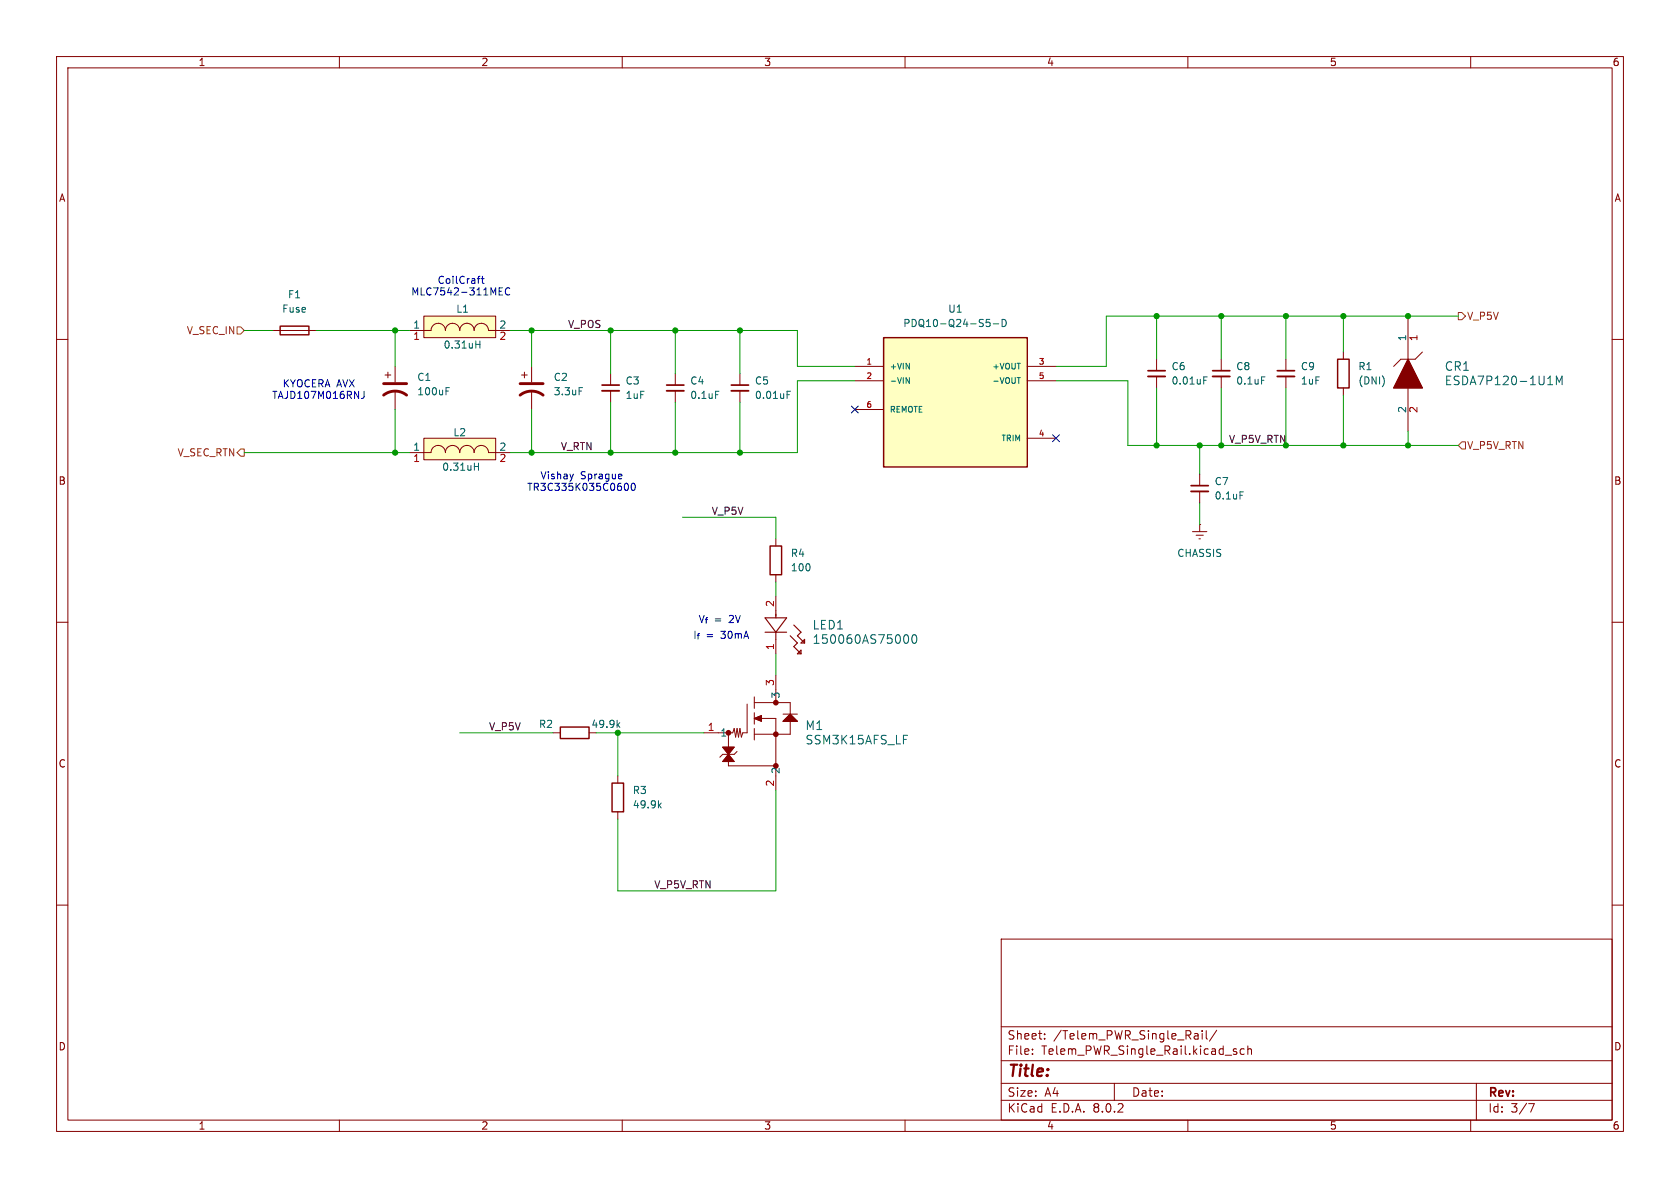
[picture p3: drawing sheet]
<svg xmlns="http://www.w3.org/2000/svg" width="297mm" height="210mm" viewBox="0 0 297 210" stroke-linecap="round" stroke-linejoin="round" font-family="sans-serif">
<g fill="none" stroke="#840000" stroke-width=".18">
<path d="M10 10h277v190h-277zM12 12h273v186h-273zM60 10v2M110 10v2M160 10v2M210 10v2M260 10v2M10 60h2M285 60h2M92.2 66.3h1M92.7 65.8v1M94 64.8v2.8"/>
<path d="M94 69.1v3.3M119.4 66v2.1M119.4 69.1v2M130.8 66v2.1M130.8 69.1v2M204.5 63.5v2M204.5 66.5v2.1M227.3 63.5v2M227.3 66.5v2.1M10 110h2M137.2 105.4v2.6M137.2 113v2.6"/>
<path d="M137.2 119.4v4.8M285 110h2M109.2 137.2v1.2M127.8 132.1h2l-2 2.5h2zM128.8 134.6v.8h8.4M128.8 129.5v2.6M130.3 132.8l-.5 .6h-2l-.5 .5M132.1 124.5v5h-.8l-.2 .8-.3-1.5-.2 1.5-.3-1.5-.3 1.5-.2-1.5-.3 .7h-5M133.3 123.2v2M133.3 126v2M133.3 128.8v2M133.3 127l1.3-.5v1z"/>
<path d="M133.3 124.2h6.4v2M134.6 127h2.6v12.7M138.4 127.5l1.3-1.3 1.3 1.3zM138.4 126.2h2.6M139.7 127.5v2.3h-6.4M10 160h2M109.2 143.5v1.3M285 160h2M177 166h108v32h-108zM60 198v2M110 198v2M160 198v2"/>
<path d="M177 194.5h108M177 191.5h108M177 187.5h108M177 181.5h108M182.5 186.3v.1M182.5 185.5v.1M184.7 183.6v.1M184.7 182.8v.1M197 191.5v3M210 198v2M211.6 182.7l.2 .2v.8M211.8 183.6l-.1 .1"/>
<path d="M211.8 183.1h-.1M212.5 182.2v.1M212.5 182.7v1M213.2 182.2v1.3l.3 .2M215.1 182.1l-1.3 2M218.1 185.8l.5 .2 .1 .2-.2 .2-.5-.1M218.1 185.5h.5M220 185.5l-.5-.1-.3 .3v.4l.2 .2h.6M220.6 185.5l.2-.1 .4 .1v.9M220.6 184.9v1.5M260 198v2M261 191.5v6.5"/>
<path d="M270.2 195.1h1l-.6 1.5"/>
</g>
<path d="M117.9 69.1h3M129.3 69.1h3M202.9 66.5h3.1M225.8 66.5h3.1" fill="none" stroke="#840000" stroke-width=".33"/>
<path d="M117.9 68.1h3M129.3 68.1h3M202.9 65.5h3.1M225.8 65.5h3.1" fill="none" stroke="#840000" stroke-width=".3"/>
<path d="M102.4 68.5h.6M126.5 69.2h.6M139.1 69.8h.5M139.1 69.2h.7M212.8 67.2h.4M212.8 66.6h.6M160 112.3l.1-.1a.83 .83 0 0 1 .6 .6 .83 .83 0 0 1-.3 .9h-.4M161.4 112.3l.2-.1a.83 .83 0 0 1 .6 .6 .83 .83 0 0 1-.3 .9h-.2a.82 .82 0 0 1-.3-1.4zM159.7 130h.7M116.5 142.3l.4 .5M116.9 142l-.5 .5" fill="none" stroke="#006464" stroke-width=".18"/>
<path d="M108.2 138.4h2v5.1h-2z" fill="none" stroke="#840000" stroke-width=".25"/>
<g fill="none" stroke="#840000" stroke-width=".51">
<path d="M91.9 69.9a3.3 3.3 0 0 1 4.1 0M91.9 67.8h4.1"/>
<circle cx="128.8" cy="129.5" r=".25"/>
<circle cx="137.2" cy="129.8" r=".25"/>
<circle cx="137.2" cy="135.4" r=".25"/>
<circle cx="137.2" cy="124.2" r=".25"/>
</g>
<g fill="#840000" stroke="#840000" stroke-width=".18">
<path d="M133.3 127l1.3-.5v1z"/>
<path d="M138.4 127.5l1.3-1.3 1.3 1.3z"/>
<path d="M127.8 132.1h2l-1 1.3 1 1.2h-2l1-1.2z"/>
</g>
<path d="M135.3 109.2h3.8l-1.9 2.6zM135.3 111.8h3.8M137.2 108v1.2M137.2 111.8v1.2M139.7 112.4l1.3 1.3-.7 .6 1.3 1.3M140.3 110.5l1.3 1.3-.6 .6 1.2 1.3M141 115.6l.6-.7v.7zM141.6 113.7l.6-.7v.7z" fill="none" stroke="#840000" stroke-width=".2"/>
<path d="M74.9 55.9h12.7v3.8h-12.7z" fill="#ffffc2"/>
<g fill="none" stroke="#840000" stroke-width=".18">
<path d="M72.4 58.4h3.8a1.27 1.27 0 0 1 1.3-1.2 1.27 1.27 0 0 1 1.2 1.2 1.27 1.27 0 0 1 1.3-1.2 1.27 1.27 0 0 1 1.3 1.2 1.27 1.27 0 0 1 1.2-1.2 1.27 1.27 0 0 1 1.3 1.2 1.27 1.27 0 0 1 1.3-1.2 1.27 1.27 0 0 1 1.3 1.2h3.8M74.9 55.9h12.7v3.8h-12.7zM248.9 55.9v7.6M68.1 66.3h1M68.6 65.8v1M69.8 64.8v2.8M69.8 69.1v3.3M107.9 66v2.1M107.9 69.1v2M215.9 63.5v2M215.9 66.5v2.1M237.5 62.2v1.3"/>
<path d="M237.5 68.6v1.3M248.9 63.5l2.6 5.1h-5.1zM248.9 68.6v7.6M251.5 62.2l-1.3 1.3h-2.6l-1.2 1.3M137.2 95.3v1.2M210.8 94h2.6M211.5 94.6h1.2M212 95.3h.2M212.1 92.7h.1M212.1 83.8v2.1M212.1 86.9v2M212.1 92.7v1.3"/>
<path d="M137.2 101.6v1.3"/>
</g>
<path d="M78.9 69.1h.4M78.9 68.5h.6M84.1 60.9h.7M84.8 60.3v1.2M223 66.6h.6M273.6 68h.9M275.1 68v-1.5l.6 1.1 .5-1.1v1.5M219.2 86.9h.6" fill="none" stroke="#006464" stroke-width=".18"/>
<path d="M106.4 69.1h3.1M214.4 66.5h3M210.6 86.9h3" fill="none" stroke="#840000" stroke-width=".33"/>
<path d="M106.4 68.1h3.1M214.4 65.5h3M210.6 85.9h3" fill="none" stroke="#840000" stroke-width=".3"/>
<path d="M236.5 63.5h2v5.1h-2zM136.1 96.5h2.1v5.1h-2.1z" fill="none" stroke="#840000" stroke-width=".25"/>
<path d="M248.9 63.5l2.6 5.1h-5.1z" fill="#840000" stroke="#840000" stroke-width=".18"/>
<path d="M67.8 69.9a3.3 3.3 0 0 1 4.1 0M67.8 67.8h4.1" fill="none" stroke="#840000" stroke-width=".51"/>
<path d="M156.2 59.7h25.4v22.9h-25.4z" fill="#ffffc2"/>
<path d="M49.5 57.7h5.1v1.5h-5.1zM156.2 59.7h25.4v22.9h-25.4z" fill="none" stroke="#840000" stroke-width=".25"/>
<path d="M48.3 58.4h7.6M151.1 64.8h5.1M151.1 67.3h5.1M151.1 72.4h5.1M181.6 64.8h5.1M181.6 67.3h5.1M181.6 77.5h5.1" fill="none" stroke="#840000" stroke-width=".18"/>
<path d="M174.4 56.5h.6M174.4 57l.4-.1 .2 .3-.1 .5h-.5M175.6 57.2h1M177.2 56.5a.64 .64 0 0 1 .7 .6 .64 .64 0 0 1-.7 .6zM160.2 66.8l.6 1v-1M179.8 66.8h.6" fill="none" stroke="#006464" stroke-width=".18"/>
<path d="M74.9 77.5h12.7v3.8h-12.7z" fill="#ffffc2"/>
<path d="M74.9 77.5h12.7v3.8h-12.7zM72.4 80h3.8a1.27 1.27 0 0 1 1.3-1.3 1.27 1.27 0 0 1 1.2 1.3 1.27 1.27 0 0 1 1.3-1.3 1.27 1.27 0 0 1 1.3 1.3 1.27 1.27 0 0 1 1.2-1.3 1.27 1.27 0 0 1 1.3 1.3 1.27 1.27 0 0 1 1.3-1.3 1.27 1.27 0 0 1 1.3 1.3h3.8M97.8 129.5h1.3M104.1 129.5h1.3" fill="none" stroke="#840000" stroke-width=".18"/>
<path d="M83.9 82.5h.7M84.6 81.9v1.2M109.2 128.1l.4 .5M109.6 127.7l-.5 .5" fill="none" stroke="#006464" stroke-width=".18"/>
<path d="M99.1 128.5h5v2.1h-5z" fill="none" stroke="#840000" stroke-width=".25"/>
<path d="M41.9 57.8h.6l.7 .6-.7 .7h-.6zM257.8 55.2h.6l.7 .7-.7 .6h-.6zM257.8 78.7l.6-.6h.7v1.3h-.7zM41.9 80l.6-.6h.7v1.2h-.7z" fill="none" stroke="#725600" stroke-width=".18"/>
<g fill="none" stroke="#0000c2" stroke-width=".18">
<path d="M84.4 49.3h.5M84.9 48.8l-.3 .1M85.1 49.3h.5M85.3 48.8v1.1l.3 .2M88.2 51.5h.5M88.2 52.2h.7M88.2 50.9h.7M90.1 51a.6 .6 0 0 0-.8 .4 .6 .6 0 0 0 .6 .8l.2-.2M64.4 69.2v.9a.41 .41 0 0 1-.5 .3M109.8 83.8l.1 .3-.6 .1M109.9 84.6l-.1 .1M110.6 85.5l.1-.1a.68 .68 0 0 1 .4 .7 .68 .68 0 0 1-.4 .6l-.1-.1"/>
<path d="M111.7 85.5l.2-.1a.68 .68 0 0 1 .4 .7 .68 .68 0 0 1-.4 .6l-.2-.1-.1-.4z"/>
</g>
<g fill="none" stroke="#009600" stroke-width=".18">
<path d="M43.2 58.4h5.1M55.9 58.4h16.5M69.8 58.4v6.4M90.2 58.4h50.8v6.4h10.1M94 58.4v6.4M107.9 58.4v7.6M119.4 58.4v7.6M130.8 58.4v7.6M204.5 55.9v7.6M215.9 55.9v7.6M227.3 55.9v7.6M237.5 55.9v6.3"/>
<path d="M257.8 55.9h-62.2v8.9h-8.9M69.8 72.4v7.6M94 72.4v7.6M107.9 71.1v8.9M119.4 71.1v8.9M130.8 71.1v8.9M151.1 67.3h-10.1v12.7h-50.8M186.7 67.3h12.7v11.4h58.4M204.5 68.6v10.1M212.1 78.7v5.1M215.9 68.6v10.1M227.3 68.6v10.1"/>
<path d="M237.5 69.9v8.8M248.9 76.2v2.5M43.2 80h29.2M120.6 91.4h16.6v3.9M212.1 88.9v3.8M137.2 102.9v2.5M137.2 115.6v3.8M81.3 129.5h16.5M105.4 129.5h19.1M109.2 129.5v7.7M137.2 139.7v17.8h-28v-12.7"/>
</g>
<path d="M150.5 71.8l1.2 1.2M151.7 71.8l-1.2 1.2M186.1 76.9l1.2 1.2M187.3 76.9l-1.2 1.2" fill="none" stroke="#000084" stroke-width=".18"/>
<g fill="#009600" stroke="#009600" stroke-width=".18">
<circle cx="204.5" cy="55.9" r=".46"/>
<circle cx="215.9" cy="55.9" r=".46"/>
<circle cx="204.5" cy="78.7" r=".46"/>
<circle cx="215.9" cy="78.7" r=".46"/>
<circle cx="212.1" cy="78.7" r=".46"/>
<circle cx="94" cy="80" r=".46"/>
<circle cx="119.4" cy="58.4" r=".46"/>
<circle cx="107.9" cy="58.4" r=".46"/>
<circle cx="69.8" cy="58.4" r=".46"/>
<circle cx="94" cy="58.4" r=".46"/>
<circle cx="130.8" cy="58.4" r=".46"/>
<circle cx="69.8" cy="80" r=".46"/>
<circle cx="119.4" cy="80" r=".46"/>
<circle cx="130.8" cy="80" r=".46"/>
<circle cx="107.9" cy="80" r=".46"/>
<circle cx="109.2" cy="129.5" r=".46"/>
<circle cx="248.9" cy="78.7" r=".46"/>
<circle cx="237.5" cy="78.7" r=".46"/>
<circle cx="227.3" cy="55.9" r=".46"/>
<circle cx="237.5" cy="55.9" r=".46"/>
<circle cx="248.9" cy="55.9" r=".46"/>
<circle cx="227.3" cy="78.7" r=".46"/>
</g>
<text font-size="2.8" fill="#840000" x="178" y="190.9">Title:</text>
<g font-size="2.1" fill="#006464">
<text x="255.3" y="65.8">CR1</text>
<text x="255.3" y="68.3">ESDA7P120-1U1M</text>
<text x="143.6" y="111.5">LED1</text>
<text x="143.6" y="114">150060AS75000</text>
<text x="142.3" y="129.3">M1</text>
<text x="142.3" y="131.8">SSM3K15AFS_LF</text>
</g>
<g font-size="2.1" fill="#840000">
<text x="178" y="184">Sheet:</text>
<text x="186.2" y="184">/Telem_PWR_Single_Rail/</text>
<text x="178" y="186.7">File:</text>
<text x="184.1" y="186.7">Telem_PWR_Single_Rail.kicad_sch</text>
<text x="178" y="196.9">KiCad</text>
<text x="178" y="194.1">Size:</text>
<text x="184.7" y="194.1">A4</text>
<text x="185.7" y="196.9">E.D.A.</text>
<text x="193.3" y="196.9">8.0.2</text>
<text x="200" y="194.1">Date:</text>
<text x="263" y="194.3">Rev:</text>
<text x="263" y="196.9">Id:</text>
<text x="267.1" y="196.9">3/7</text>
</g>
<g font-size="1.8" fill="#840000">
<text x="35" y="11.9">1</text>
<text x="85" y="11.9">2</text>
<text x="135" y="11.9">3</text>
<text x="185" y="11.9">4</text>
<text x="235" y="11.9">5</text>
<text x="285" y="11.9">6</text>
<text x="10.3" y="35.9">A</text>
<text x="285.3" y="35.9">A</text>
<text x="10.3" y="85.9">B</text>
<text x="285.3" y="85.9">B</text>
<text x="10.3" y="135.9">C</text>
<text x="285.3" y="135.9">C</text>
<text x="10.3" y="185.9">D</text>
<text x="285.3" y="185.9">D</text>
<text x="35" y="199.9">1</text>
<text x="85" y="199.9">2</text>
<text x="135" y="199.9">3</text>
<text x="185" y="199.9">4</text>
<text x="235" y="199.9">5</text>
<text x="285" y="199.9">6</text>
</g>
<g font-size="1.8" fill="#006464">
<text x="50.8" y="52.9">F1</text>
<text x="49.8" y="55.5">Fuse</text>
<text x="73" y="58.2">1</text>
<text x="80.6" y="55.5">L1</text>
<text x="159.6" y="58">PDQ10-Q24-S5-D</text>
<text x="167.5" y="55.5">U1</text>
<text x="78.3" y="61.8">0.31uH</text>
<text x="207" y="65.6">C6</text>
<text x="218.4" y="65.6">C8</text>
<text x="229.9" y="65.6">C9</text>
<text x="240" y="65.6">R1</text>
<text x="248.7" y="60.4" transform="rotate(-90 248.7 60.4)">1</text>
<text x="73.7" y="67.5">C1</text>
<text x="73.7" y="70.1">100uF</text>
<text x="97.8" y="67.5">C2</text>
<text x="97.8" y="70.1">3.3uF</text>
<text x="110.5" y="68.2">C3</text>
<text x="110.5" y="70.7">1uF</text>
<text x="121.9" y="68.2">C4</text>
<text x="121.9" y="70.7">0.1uF</text>
<text x="133.4" y="68.2">C5</text>
<text x="133.4" y="70.7">0.01uF</text>
<text x="207" y="68.2">0.01uF</text>
<text x="218.4" y="68.2">0.1uF</text>
<text x="229.9" y="68.2">1uF</text>
<text x="240" y="68.2">(DNI)</text>
<text x="80.1" y="77.3">L2</text>
<text x="73" y="79.8">1</text>
<text x="78.1" y="83.4">0.31uH</text>
<text x="214.6" y="86">C7</text>
<text x="214.6" y="88.5">0.1uF</text>
<text x="139.7" y="98.7">R4</text>
<text x="139.7" y="101.2">100</text>
<text x="208" y="98.7">CHASSIS</text>
<text x="138" y="123.6" transform="rotate(-90 138 123.6)">3</text>
<text x="95.2" y="128.9">R2</text>
<text x="104.5" y="128.9">49.9k</text>
<text x="127.3" y="130.4">1</text>
<text x="138" y="136.9" transform="rotate(-90 138 136.9)">2</text>
<text x="111.8" y="140.6">R3</text>
<text x="111.8" y="143.1">49.9k</text>
</g>
<g font-size="1.8" fill="#0000c2">
<text x="72.6" y="52.4">MLC7542-311MEC</text>
<text x="77.3" y="50.4">CoilCraft</text>
<text x="48" y="70.7">TAJD107M016RNJ</text>
<text x="49.9" y="68.7">KYOCERA AVX</text>
<text x="93.1" y="87">TR3C335K035C0600</text>
<text x="95.5" y="84.9">Vishay</text>
<text x="102.6" y="84.9">Sprague</text>
<text x="122.5" y="113.1">I_{f}=</text>
<text x="123.4" y="110.3">V_{f}</text>
<text x="126.3" y="110.3">=</text>
<text x="127.6" y="113.1">30mA</text>
<text x="129" y="110.3">2V</text>
</g>
<g font-size="1.8" fill="#725600">
<text x="32.9" y="59.3">V_SEC_IN</text>
<text x="259.3" y="56.7">V_P5V</text>
<text x="31.3" y="80.9">V_SEC_RTN</text>
<text x="259.3" y="79.6">V_P5V_RTN</text>
</g>
<g font-size="1.8" fill="#a90000">
<text x="88.2" y="58.2">2</text>
<text x="73" y="60.4">1</text>
<text x="88.2" y="60.4">2</text>
<text x="250.9" y="60.4" transform="rotate(-90 250.9 60.4)">1</text>
<text x="248.7" y="73.1" transform="rotate(-90 248.7 73.1)">2</text>
<text x="250.9" y="73.1" transform="rotate(-90 250.9 73.1)">2</text>
<text x="73" y="82">1</text>
<text x="88.2" y="79.8">2</text>
<text x="88.2" y="82">2</text>
<text x="136.9" y="107.4" transform="rotate(-90 136.9 107.4)">2</text>
<text x="136.9" y="115" transform="rotate(-90 136.9 115)">1</text>
<text x="136.9" y="121.4" transform="rotate(-90 136.9 121.4)">3</text>
<text x="125" y="129.3">1</text>
<text x="136.9" y="139.1" transform="rotate(-90 136.9 139.1)">2</text>
</g>
<g font-size="1.8" fill="#0f0f0f">
<text x="100.3" y="58.1">V_POS</text>
<text x="99.1" y="79.7">V_RTN</text>
<text x="217.2" y="78.4">V_P5V_RTN</text>
<text x="125.7" y="91.1">V_P5V</text>
<text x="86.4" y="129.2">V_P5V</text>
<text x="115.6" y="157.1">V_P5V_RTN</text>
</g>
<g font-size="1.4" fill="#a90000">
<text x="153.1" y="64.5">1</text>
<text x="183.5" y="64.5">3</text>
<text x="153.1" y="67.1">2</text>
<text x="183.5" y="67.1">5</text>
<text x="153.1" y="72.1">6</text>
<text x="183.5" y="77.2">4</text>
</g>
<g font-size="1.4" fill="#006464">
<text x="157.2" y="65.5">+VIN</text>
<text x="175.3" y="65.5">+VOUT</text>
<text x="157.2" y="68">-VIN</text>
<text x="175.3" y="68">-VOUT</text>
<text x="157.2" y="73.1">REMOTE</text>
<text x="176.9" y="78.2">TRIM</text>
</g>
</svg>
